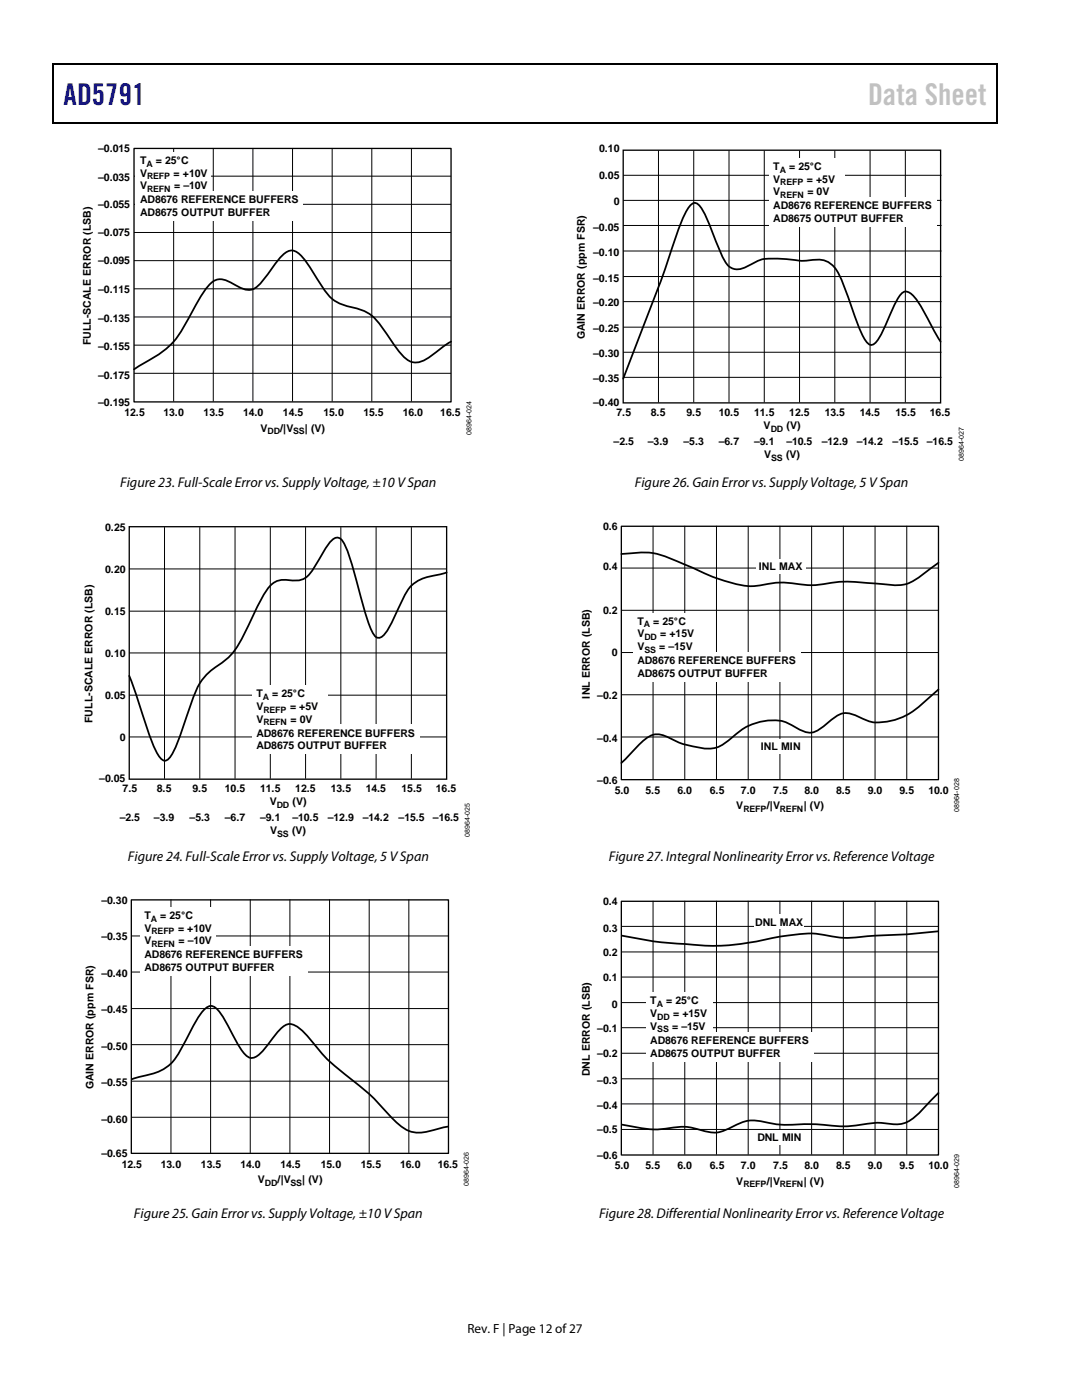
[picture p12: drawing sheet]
<svg xmlns="http://www.w3.org/2000/svg" width="216mm" height="279mm" viewBox="0 0 216 279" stroke-linecap="round" stroke-linejoin="round" font-family="sans-serif">
<path d="M10.5 12.7h.3v1h-.3zM10.5 12.7h.3v.3h-.3zM133.3 12.7h.3v.3h-.3zM198.8 12.7h.2v1h-.2zM198.8 12.7h.2v.3h-.2zM10.5 24.4h.3v.3h-.3zM133.1 24.4h.2v.3h-.2zM198.8 24.4h.2v.3h-.2z" fill="#000"/>
<path d="M10.7 13.7v10.7M10.8 12.8h122.5M133.6 12.8h65.2M198.9 13.7v10.7M10.8 24.5h188" fill="none" stroke="#000" stroke-width=".25"/>
<g fill="none" stroke="#000" stroke-width=".2">
<path d="M26.7 35.2h63.3M34.7 29.5v50.6M42.6 29.5v50.6M50.5 29.5v50.6M58.4 29.5v50.6M66.3 29.5v50.6M74.2 29.5v50.6M82.1 29.5v50.6M26.7 57.6h63.3M26.7 52h63.3M26.7 46.4h63.3M26.7 40.8h63.3"/>
<path d="M26.7 74.5h63.3M26.7 68.9h63.3M26.7 63.3h63.3"/>
</g>
<path d="M26.7 29.6h63.3v50.6h-63.3z" fill="none" stroke="#000" stroke-width=".26"/>
<g fill="#fff">
<path d="M27.1 38.2h33.4v5.9h-33.4z"/>
<path d="M27.1 30.4h15v10.6h-15z"/>
</g>
<path d="M90 68.2l-3.2 2.2a7.5 7.5 0 0 1-3.9 2 4.1 4.1 0 0 1-3-1.9l-2.8-4a10 10 0 0 0-5.3-4.8l-.8-.2a8.7 8.7 0 0 1-6.7-4.2l-2-3.2a12.4 12.4 0 0 0-3.3-3.9 2.28 2.28 0 0 0-2.8 .9l-2.9 3.7a8.3 8.3 0 0 1-2.8 2.9 3.9 3.9 0 0 1-3.2-.6 8.8 8.8 0 0 0-3.2-1.4 3.4 3.4 0 0 0-2.9 1.7l-1.3 2a68.4 68.4 0 0 1-5.2 8.8 26.3 26.3 0 0 1-7.2 5l-.8 .5" fill="none" stroke="#000" stroke-width=".35"/>
<path d="M25.8 105.1h63.3v50.4h-63.3z" fill="none" stroke="#000" stroke-width=".26"/>
<g fill="none" stroke="#000" stroke-width=".2">
<path d="M25.8 113.5h63.3M32.8 105.2v50.2M39.9 105.2v50.2M46.9 105.2v50.2M53.9 105.2v50.2M61 105.2v50.2M68 105.2v50.2M75 105.2v50.2M82.1 105.2v50.2M25.8 138.7h63.3M25.8 130.3h63.3M25.8 122h63.3"/>
<path d="M25.8 147.1h63.3"/>
</g>
<g fill="#fff">
<path d="M50.3 144.6h33.5v5.9h-33.5z"/>
<path d="M50.3 136.8h15.1v10.5h-15.1z"/>
</g>
<path d="M89.1 114.2l-1.5 .5a8.7 8.7 0 0 0-6.1 2.9l-1.1 2-1.8 3.8a10.6 10.6 0 0 1-2.4 3.7l-.6 .2-.6-.2a8.7 8.7 0 0 1-1.8-3.7l-.5-1.6a133 133 0 0 0-3.7-12.7l-1-1.5-.6-.3a3.1 3.1 0 0 0-2.3 1.9l-1.8 3a7.7 7.7 0 0 1-3 3.5 7.9 7.9 0 0 1-3.5 0 4.3 4.3 0 0 0-4 2.7l-1.2 2.1a80.2 80.2 0 0 1-4.7 9.2 14.4 14.4 0 0 1-4.2 3.7 11.4 11.4 0 0 0-4.3 6.3 92.5 92.5 0 0 1-4 10.8l-1.1 1.2-.5 .1a3.9 3.9 0 0 1-2-2.5l-1-2.5-4-11.9" fill="none" stroke="#000" stroke-width=".35"/>
<g fill="none" stroke="#000" stroke-width=".2">
<path d="M34.1 179.5v50.6M42 179.5v50.6M49.9 179.5v50.6M57.8 179.5v50.6M65.8 179.5v50.6M73.7 179.5v50.6M81.6 179.5v50.6M26.2 194h63.2M26.2 186.8h63.2M26.2 215.8h63.2M26.2 208.5h63.2M26.2 201.3h63.2"/>
<path d="M26.2 223h63.2"/>
</g>
<path d="M26.2 179.6h63.3v50.6h-63.3z" fill="none" stroke="#000" stroke-width=".26"/>
<g fill="#fff">
<path d="M28 188.9h33.4v5.9h-33.4z"/>
<path d="M28 181.1h15v10.5h-15z"/>
</g>
<path d="M26.2 215.4l.8-.3a17.8 17.8 0 0 0 6.3-2.2 15.8 15.8 0 0 0 4.1-5.9l.7-1.3a14.5 14.5 0 0 1 3.3-4.7l.6-.2a4 4 0 0 1 2.7 2.4l1.9 3.7a13 13 0 0 0 2.7 3.9 2 2 0 0 0 2.8-.7l2.2-2.7a9.2 9.2 0 0 1 2.8-2.9 2.87 2.87 0 0 1 2.9 .9l.7 .7a54.2 54.2 0 0 0 6.6 7.1l2.4 1.9a43.6 43.6 0 0 1 8.3 7.8l.7 .7a6.4 6.4 0 0 0 7.3 2.1l3.5-.9" fill="none" stroke="#000" stroke-width=".35"/>
<g fill="none" stroke="#000" stroke-width=".2">
<path d="M124.4 35h63.5M124.4 40h63.5M131.4 30.1v50.2M138.4 30.1v50.2M145.5 30.1v50.2M152.5 30.1v50.2M159.5 30.1v50.2M166.6 30.1v50.2M173.6 30.1v50.2M180.6 30.1v50.2M124.4 50.1h63.5M124.4 45h63.5"/>
<path d="M124.4 55.2h63.5M124.4 60.2h63.5M124.4 70.3h63.5M124.4 65.3h63.5M124.4 75.3h63.5"/>
</g>
<g fill="#fff">
<path d="M153.5 39.5h33.4v5.8h-33.4z"/>
<path d="M153.5 31.6h15v10.5h-15z"/>
</g>
<path d="M124.4 30h63.3v50.4h-63.3zM124 105h63.3v50.6h-63.3z" fill="none" stroke="#000" stroke-width=".26"/>
<path d="M187.7 68.2l-.6-.9a68.5 68.5 0 0 0-4.7-8.1 1.79 1.79 0 0 0-2.3-.8 19.5 19.5 0 0 0-3.2 6.1 14.6 14.6 0 0 1-2.2 3.9l-.5 .4h-.6a6.1 6.1 0 0 1-2.1-3.3l-2.7-7.5a13.2 13.2 0 0 0-3-5.3 5.6 5.6 0 0 0-4.7-.7h-1.6a26.1 26.1 0 0 0-7.7-.2l-2.1 1a3.6 3.6 0 0 1-4.2 .4 20.8 20.8 0 0 1-3.3-6.6l-.5-1.4a15.4 15.4 0 0 0-2.2-4.2l-.5-.4-.6-.1a4.8 4.8 0 0 0-2 2.6l-1 2.5a592.8 592.8 0 0 1-10.5 28.7l-.5 1.3" fill="none" stroke="#000" stroke-width=".35"/>
<g fill="none" stroke="#000" stroke-width=".2">
<path d="M124 113.4h63.3M130.3 104.9v50.6M136.6 104.9v50.6M143 104.9v50.6M149.3 104.9v50.6M155.6 104.9v50.6M162 104.9v50.6M168.3 104.9v50.6M174.6 104.9v50.6M180.9 104.9v50.6M124 138.7h63.3M124 130.2h63.3"/>
<path d="M124 121.8h63.3M124 147.1h63.3"/>
</g>
<g fill="#fff">
<path d="M126.4 130.1h33.4v5.9h-33.4z"/>
<path d="M126.4 122.3h13v10.6h-13z"/>
<path d="M150.9 111.6h9.8v2.8h-9.8z"/>
<path d="M151.4 147.6h8.6v2.8h-8.6z"/>
</g>
<path d="M124 110.6a25.5 25.5 0 0 1 7.1-.1l2.4 .8 5.5 2.4a30.9 30.9 0 0 0 11.1 3.3l.8-.1a21.7 21.7 0 0 1 7.1-.5 19.5 19.5 0 0 0 8.7-.2 60.9 60.9 0 0 1 10.3 .5 7.8 7.8 0 0 0 6.7-1.8l3.6-2.6M187.3 137.6l-.7 .6a22.2 22.2 0 0 1-7.2 5.2 9.2 9.2 0 0 1-8.3-.5 4 4 0 0 0-4.9 .5l-1.4 1.2a5.1 5.1 0 0 1-3.6 1.6l-2.1-.8a9.3 9.3 0 0 0-9.8-.5l-1.4 .8-2.1 1.7a6.4 6.4 0 0 1-6.8 1.7 15.7 15.7 0 0 1-5.9-2 3.8 3.8 0 0 0-4.9 .9l-4.2 4.3" fill="none" stroke="#000" stroke-width=".35"/>
<path d="M124 179.9h63.3v50.6h-63.3z" fill="none" stroke="#000" stroke-width=".26"/>
<g fill="none" stroke="#000" stroke-width=".2">
<path d="M130.3 179.8v50.6M136.6 179.8v50.6M143 179.8v50.6M149.3 179.8v50.6M155.6 179.8v50.6M161.9 179.8v50.6M168.3 179.8v50.6M174.6 179.8v50.6M180.9 179.8v50.6M124 184.9h63.3M124 195h63.3M124 190h63.3"/>
<path d="M124 205.1h63.3M124 200.1h63.3M124 215.3h63.3M124 210.2h63.3M124 225.4h63.3M124 220.3h63.3"/>
</g>
<g fill="#fff">
<path d="M150.6 182.5h9.9v2.8h-9.9z"/>
<path d="M151.2 225.7h8.6v2.8h-8.6z"/>
<path d="M128.9 206h33.4v5.8h-33.4z"/>
<path d="M128.9 198.1h13.2v10.5h-13.2z"/>
</g>
<path d="M187.3 185.8l-6.3 .7-7.9 .3a22 22 0 0 1-9.5-.3 30.8 30.8 0 0 0-8.7 .5 48.5 48.5 0 0 1-19 1.4l-5.5-.5-6.3-1.2M187.3 218l-.7 .7a25.9 25.9 0 0 1-5.6 5.2 8 8 0 0 1-4.7 .2h-1.6l-1.6 .2a25.5 25.5 0 0 1-9.5 .1h-3.1a26.1 26.1 0 0 1-9.5-.8 7.4 7.4 0 0 0-4.8 1.2 6.6 6.6 0 0 1-6.3 .7 11.9 11.9 0 0 0-7.1-.2 25 25 0 0 1-8.7-.9" fill="none" stroke="#000" stroke-width=".35"/>
<text font-size="6" fill="#00f" x="12.7" y="21">AD5791</text>
<text font-size="6" fill="#c1c1c1" x="173.2" y="21">Data Sheet</text>
<g font-size="2.8">
<text x="24" y="97.2">Figure 23. Full-Scale Error vs. Supply Voltage, ±10 V Span</text>
<text x="126.7" y="97.2">Figure 26. Gain Error vs. Supply Voltage,5 V Span</text>
<text x="25.5" y="171.8">Figure 24. Full-Scale Error vs. Supply Voltage,5 V Span</text>
<text x="121.5" y="171.9">Figure 27. Integral Nonlinearity Error vs. Reference Voltage</text>
<text x="26.7" y="243.1">Figure 25. Gain Error vs. Supply Voltage, ±10 V Span</text>
<text x="119.5" y="243.1">Figure 28. Differential Nonlinearity Error vs. Reference Voltage</text>
</g>
<text font-size="2.6" x="93.3" y="266">Rev. F | Page 12 of 27</text>
<g font-size="2.1">
<text x="19.6" y="30.4">–0.015</text>
<text x="27.9" y="35.3">V</text>
<text x="27.9" y="32.7">T</text>
<text x="31.1" y="32.7">= 25°C</text>
<text x="34.7" y="35.3">= +10V</text>
<text x="119.6" y="35.8">0.05</text>
<text x="119.6" y="30.4">0.10</text>
<text x="154.3" y="33.9">T</text>
<text x="157.5" y="33.9">= 25°C</text>
<text x="19.6" y="36.1">–0.035</text>
<text x="19.6" y="41.6">–0.055</text>
<text x="27.9" y="40.6">AD8676 REFERENCE BUFFERS</text>
<text x="27.9" y="37.8">V</text>
<text x="34.7" y="37.8">= –10V</text>
<text x="122.5" y="41">0</text>
<text x="154.3" y="41.8">AD8676 REFERENCE BUFFERS</text>
<text x="154.3" y="39">V</text>
<text x="154.3" y="36.5">V</text>
<text x="161" y="36.5">= +5V</text>
<text x="161.1" y="39">= 0V</text>
<text x="19.6" y="47.2">–0.075</text>
<text x="27.9" y="43.1">AD8675 OUTPUT BUFFER</text>
<text x="118.4" y="46.1">–0.05</text>
<text x="154.3" y="44.3">AD8675 OUTPUT BUFFER</text>
<text x="19.6" y="52.7">–0.095</text>
<text x="118.4" y="51.2">–0.10</text>
<text x="19.6" y="58.5">–0.115</text>
<text x="118.4" y="56.2">–0.15</text>
<text x="19.6" y="64.3">–0.135</text>
<text x="118.4" y="61.1">–0.20</text>
<text x="18.1" y="68.9" transform="rotate(-90 18.1 68.9)">FULL-SCALE ERROR (LSB)</text>
<text x="19.6" y="69.9">–0.155</text>
<text x="116.7" y="67.7" transform="rotate(-90 116.7 67.7)">GAIN ERROR (ppm FSR)</text>
<text x="118.4" y="66.2">–0.25</text>
<text x="118.4" y="71.2">–0.30</text>
<text x="19.6" y="75.6">–0.175</text>
<text x="118.4" y="76.2">–0.35</text>
<text x="19.6" y="81">–0.195</text>
<text x="24.8" y="83.1">12.5</text>
<text x="32.6" y="83.1">13.0</text>
<text x="40.6" y="83.1">13.5</text>
<text x="48.5" y="83.1">14.0</text>
<text x="56.5" y="83.1">14.5</text>
<text x="64.5" y="83.1">15.0</text>
<text x="72.5" y="83.1">15.5</text>
<text x="80.4" y="83.1">16.0</text>
<text x="87.9" y="83.1">16.5</text>
<text x="118.4" y="81">–0.40</text>
<text x="123" y="83">7.5</text>
<text x="129.9" y="83">8.5</text>
<text x="137" y="83">9.5</text>
<text x="143.4" y="83">10.5</text>
<text x="150.5" y="83">11.5</text>
<text x="157.5" y="83">12.5</text>
<text x="164.6" y="83">13.5</text>
<text x="171.5" y="83">14.5</text>
<text x="178.7" y="83">15.5</text>
<text x="185.5" y="83">16.5</text>
<text x="52" y="86.1">V</text>
<text x="55.9" y="86.1">/|V</text>
<text x="60.8" y="86.1">| (V)</text>
<text x="122.4" y="88.8">–2.5</text>
<text x="129.3" y="88.8">–3.9</text>
<text x="136.4" y="88.8">–5.3</text>
<text x="143.4" y="88.8">–6.7</text>
<text x="150.5" y="88.8">–9.1</text>
<text x="152.4" y="85.7">V</text>
<text x="156.9" y="88.8">–10.5</text>
<text x="156.9" y="85.7">(V)</text>
<text x="164" y="88.8">–12.9</text>
<text x="171" y="88.8">–14.2</text>
<text x="178.1" y="88.8">–15.5</text>
<text x="185" y="88.8">–16.5</text>
<text x="152.5" y="91.4">V</text>
<text x="156.8" y="91.4">(V)</text>
<text x="21" y="105.9">0.25</text>
<text x="120.4" y="105.8">0.6</text>
<text x="120.4" y="113.8">0.4</text>
<text x="151.4" y="113.8">INL MAX</text>
<text x="21" y="114.3">0.20</text>
<text x="21" y="122.7">0.15</text>
<text x="120.4" y="122.6">0.2</text>
<text x="127.2" y="124.6">T</text>
<text x="130.3" y="124.6">= 25°C</text>
<text x="21" y="131.1">0.10</text>
<text x="122.1" y="131">0</text>
<text x="127.2" y="127.2">V</text>
<text x="127.2" y="129.7">V</text>
<text x="131.5" y="129.7">= –15V</text>
<text x="131.7" y="127.2">= +15V</text>
<text x="127.2" y="132.5">AD8676 REFERENCE BUFFERS</text>
<text x="127.2" y="135">AD8675 OUTPUT BUFFER</text>
<text x="21" y="139.5">0.05</text>
<text x="51.2" y="139.1">T</text>
<text x="51.2" y="141.7">V</text>
<text x="54.3" y="139.1">= 25°C</text>
<text x="57.9" y="141.7">= +5V</text>
<text x="117.7" y="139.4" transform="rotate(-90 117.7 139.4)">INL ERROR (LSB)</text>
<text x="119.2" y="139.4">–0.2</text>
<text x="18.4" y="144.3" transform="rotate(-90 18.4 144.3)">FULL-SCALE ERROR (LSB)</text>
<text x="23.9" y="147.8">0</text>
<text x="51.2" y="147">AD8676 REFERENCE BUFFERS</text>
<text x="51.2" y="149.5">AD8675 OUTPUT BUFFER</text>
<text x="51.2" y="144.2">V</text>
<text x="58" y="144.2">= 0V</text>
<text x="119.2" y="148.1">–0.4</text>
<text x="151.8" y="149.7">INL MIN</text>
<text x="19.8" y="156.1">–0.05</text>
<text x="24.5" y="158.1">7.5</text>
<text x="31.3" y="158.1">8.5</text>
<text x="38.4" y="158.1">9.5</text>
<text x="44.9" y="158.1">10.5</text>
<text x="51.9" y="158.1">11.5</text>
<text x="53.8" y="160.8">V</text>
<text x="58.4" y="160.8">(V)</text>
<text x="58.9" y="158.1">12.5</text>
<text x="66" y="158.1">13.5</text>
<text x="73" y="158.1">14.5</text>
<text x="80.1" y="158.1">15.5</text>
<text x="87" y="158.1">16.5</text>
<text x="119.2" y="156.4">–0.6</text>
<text x="122.7" y="158.5">5.0</text>
<text x="128.8" y="158.5">5.5</text>
<text x="135.2" y="158.5">6.0</text>
<text x="141.6" y="158.5">6.5</text>
<text x="146.9" y="161.5">V</text>
<text x="147.9" y="158.5">7.0</text>
<text x="153" y="161.5">/|V</text>
<text x="154.3" y="158.5">7.5</text>
<text x="160.4" y="161.5">| (V)</text>
<text x="160.5" y="158.5">8.0</text>
<text x="166.8" y="158.5">8.5</text>
<text x="173.2" y="158.5">9.0</text>
<text x="179.5" y="158.5">9.5</text>
<text x="185.2" y="158.5">10.0</text>
<text x="23.9" y="163.9">–2.5</text>
<text x="30.7" y="163.9">–3.9</text>
<text x="37.8" y="163.9">–5.3</text>
<text x="44.9" y="163.9">–6.7</text>
<text x="51.9" y="163.9">–9.1</text>
<text x="53.9" y="166.5">V</text>
<text x="58.3" y="166.5">(V)</text>
<text x="58.3" y="163.9">–10.5</text>
<text x="65.4" y="163.9">–12.9</text>
<text x="72.4" y="163.9">–14.2</text>
<text x="79.5" y="163.9">–15.5</text>
<text x="86.4" y="163.9">–16.5</text>
<text x="20.2" y="180.4">–0.30</text>
<text x="28.8" y="185.9">V</text>
<text x="28.8" y="183.4">T</text>
<text x="32" y="183.4">= 25°C</text>
<text x="35.5" y="185.9">= +10V</text>
<text x="120.4" y="180.6">0.4</text>
<text x="120.4" y="186">0.3</text>
<text x="150.7" y="184.7">DNL MAX</text>
<text x="20.2" y="187.7">–0.35</text>
<text x="28.8" y="191.3">AD8676 REFERENCE BUFFERS</text>
<text x="28.8" y="188.5">V</text>
<text x="35.6" y="188.5">= –10V</text>
<text x="120.4" y="190.9">0.2</text>
<text x="20.2" y="195">–0.40</text>
<text x="28.8" y="193.8">AD8675 OUTPUT BUFFER</text>
<text x="120.4" y="195.8">0.1</text>
<text x="20.2" y="202.1">–0.45</text>
<text x="122.1" y="201.1">0</text>
<text x="129.8" y="203">V</text>
<text x="129.8" y="200.4">T</text>
<text x="132.9" y="200.4">= 25°C</text>
<text x="134.3" y="203">= +15V</text>
<text x="20.2" y="209.6">–0.50</text>
<text x="119.2" y="205.9">–0.1</text>
<text x="129.8" y="208.3">AD8676 REFERENCE BUFFERS</text>
<text x="129.8" y="205.5">V</text>
<text x="134.1" y="205.5">= –15V</text>
<text x="117.7" y="214.8" transform="rotate(-90 117.7 214.8)">DNL ERROR (LSB)</text>
<text x="119.2" y="210.9">–0.2</text>
<text x="129.8" y="210.8">AD8675 OUTPUT BUFFER</text>
<text x="18.7" y="217.4" transform="rotate(-90 18.7 217.4)">GAIN ERROR (ppm FSR)</text>
<text x="20.2" y="216.7">–0.55</text>
<text x="119.2" y="221.2">–0.4</text>
<text x="119.2" y="216.3">–0.3</text>
<text x="20.2" y="224.1">–0.60</text>
<text x="119.2" y="226.2">–0.5</text>
<text x="151.1" y="227.7">DNL MIN</text>
<text x="20.2" y="231">–0.65</text>
<text x="24.3" y="233">12.5</text>
<text x="32.1" y="233">13.0</text>
<text x="40.1" y="233">13.5</text>
<text x="48" y="233">14.0</text>
<text x="55.9" y="233">14.5</text>
<text x="64" y="233">15.0</text>
<text x="72" y="233">15.5</text>
<text x="79.8" y="233">16.0</text>
<text x="87.3" y="233">16.5</text>
<text x="119.2" y="231.3">–0.6</text>
<text x="122.7" y="233.4">5.0</text>
<text x="128.8" y="233.4">5.5</text>
<text x="135.2" y="233.4">6.0</text>
<text x="141.6" y="233.4">6.5</text>
<text x="147.9" y="233.4">7.0</text>
<text x="154.3" y="233.4">7.5</text>
<text x="160.5" y="233.4">8.0</text>
<text x="166.8" y="233.4">8.5</text>
<text x="173.2" y="233.4">9.0</text>
<text x="179.5" y="233.4">9.5</text>
<text x="185.2" y="233.4">10.0</text>
<text x="51.4" y="236.1">V</text>
<text x="55.4" y="236.1">/|V</text>
<text x="60.3" y="236.1">| (V)</text>
<text x="146.9" y="236.4">V</text>
<text x="153" y="236.4">/|V</text>
<text x="160.4" y="236.4">| (V)</text>
</g>
<g font-size="1.8">
<text x="29.2" y="33.3">A</text>
<text x="29.3" y="35.8">REFP</text>
<text x="155.6" y="34.5">A</text>
<text x="29.3" y="38.3">REFN</text>
<text x="155.7" y="39.5">REFN</text>
<text x="155.7" y="37">REFP</text>
<text x="53.4" y="86.7">DD</text>
<text x="58.5" y="86.7">SS</text>
<text x="153.8" y="86.2">DD</text>
<text x="153.9" y="91.9">SS</text>
<text x="128.5" y="125.2">A</text>
<text x="128.6" y="127.7">DD</text>
<text x="128.6" y="130.2">SS</text>
<text x="52.4" y="139.7">A</text>
<text x="52.6" y="142.2">REFP</text>
<text x="52.6" y="144.7">REFN</text>
<text x="55.2" y="161.3">DD</text>
<text x="55.3" y="167">SS</text>
<text x="148.3" y="162">REFP</text>
<text x="155.6" y="162">REFN</text>
<text x="30.1" y="183.9">A</text>
<text x="30.2" y="186.5">REFP</text>
<text x="30.2" y="189">REFN</text>
<text x="131" y="201">A</text>
<text x="131.2" y="203.5">DD</text>
<text x="131.2" y="206">SS</text>
<text x="52.9" y="236.6">DD</text>
<text x="58" y="236.6">SS</text>
<text x="148.3" y="237">REFP</text>
<text x="155.6" y="237">REFN</text>
</g>
<g font-size="1.4">
<text x="94.1" y="86.7" transform="rotate(-90 94.1 86.7)">08964-024</text>
<text x="192.3" y="92" transform="rotate(-90 192.3 92)">08964-027</text>
<text x="93.7" y="167.1" transform="rotate(-90 93.7 167.1)">08964-025</text>
<text x="191.4" y="162.1" transform="rotate(-90 191.4 162.1)">08964-028</text>
<text x="93.6" y="236.7" transform="rotate(-90 93.6 236.7)">08964-026</text>
<text x="191.4" y="237" transform="rotate(-90 191.4 237)">08964-029</text>
</g>
</svg>
